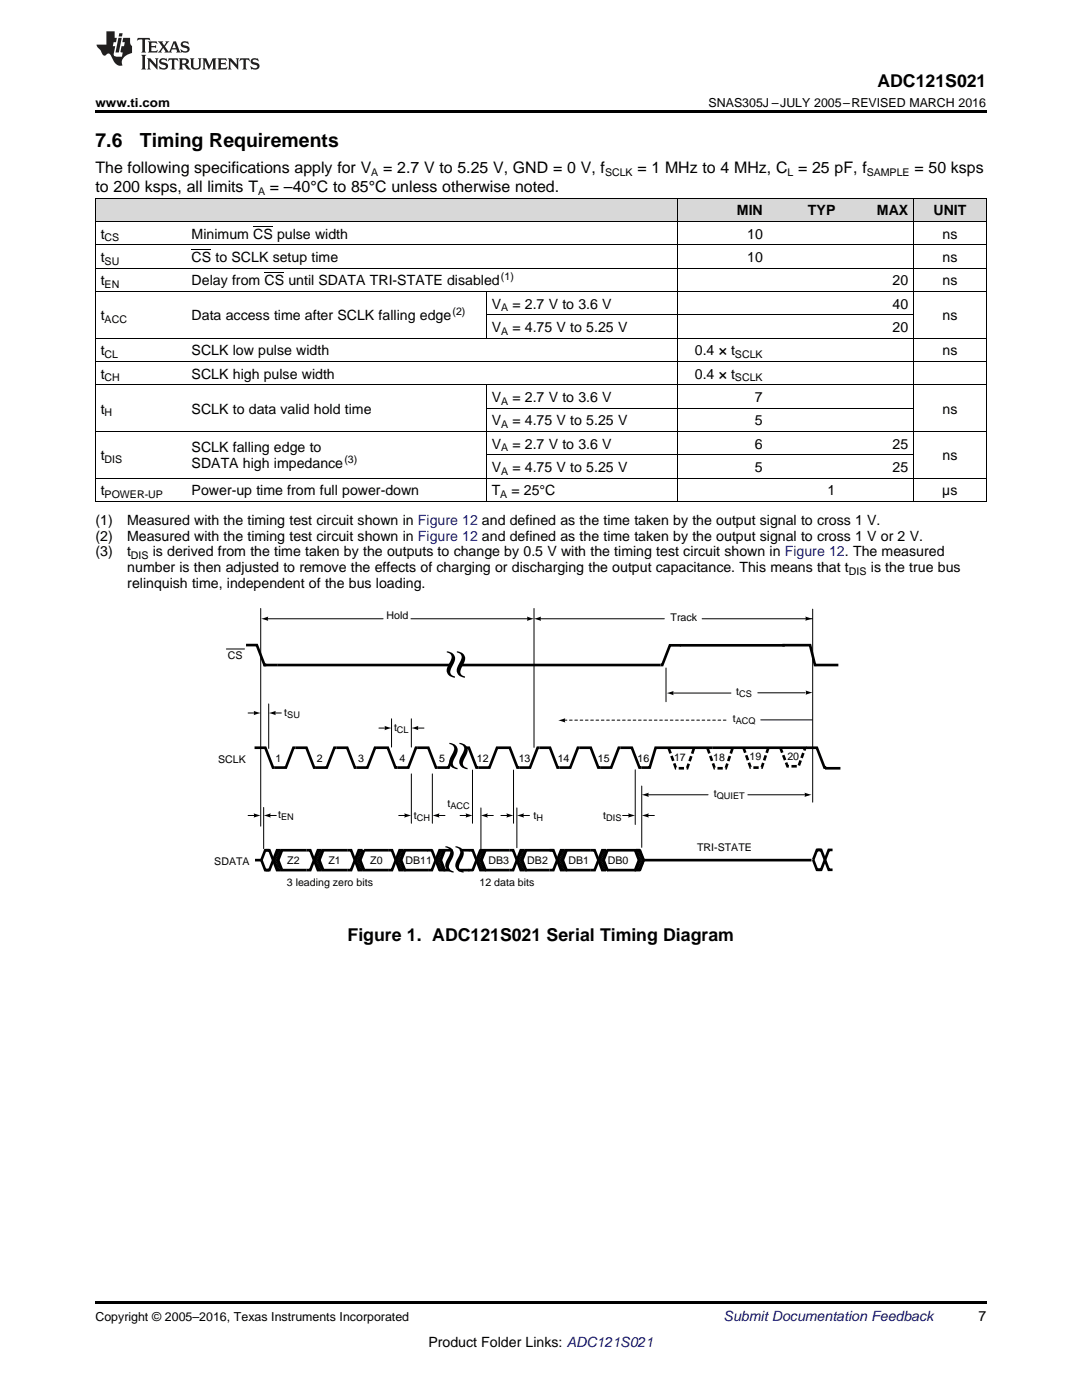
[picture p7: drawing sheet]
<svg xmlns="http://www.w3.org/2000/svg" width="216mm" height="279mm" viewBox="0 0 216 279" stroke-linecap="round" stroke-linejoin="round" font-family="sans-serif">
<g fill="#d8d8d8">
<path d="M19 39.6h18.2v4.6h-18.2z"/>
<path d="M37.2 39.6h59.8v4.6h-59.8z"/>
<path d="M97 39.6h38.1v4.6h-38.1z"/>
<path d="M135.1 39.6h18.2v4.6h-18.2z"/>
<path d="M153.3 39.6h14.5v4.6h-14.5z"/>
<path d="M167.8 39.6h14.5v4.6h-14.5z"/>
<path d="M182.3 39.6h14.5v4.6h-14.5z"/>
</g>
<path d="M19 259.7h177.8v.5h-177.8z" fill="#000"/>
<g fill="none" stroke="#000" stroke-width=".53">
<path d="M52.6 132.7h37.3M135.8 128.8h-2.1l-1.5 3.9h-40.3M156.1 128.8h5.5l1 3.9h.3M162.8 132.7h4.5M50.8 149.2h2.2l1.5 4h2.5l1.6-4h2.6l1.5 4h2.5l1.5-4h2.6l1.5 4h2.5l1.5-4h2.6l1.5 4h2.6l1.5-4h2.5l1.5 4h2.5l.6-1.6M91.4 149.2h2.2l1.5 4h2.6l1.5-4h2.5l1.5 4h2.6l1.5-4h2.4l1.6 4h2.5l1.5-4h2.6l1.5 4h2.6l1.5-4h2.6l1.5 4h2l1.2-4h11.4M50.9 171.7h1.3M52.2 171.7l.7 1.9h.8M53 169.7h.8l1.5 3.9h6.6l1.5-3.9h6.7l1.5 3.9h6.6l1.5-3.9h6.5l1.5 3.9h2M53.7 169.7h-.8l-.7 2M56.3 169.7l-.8 2 .8 1.9M64.5 169.7l-.8 2 .8 1.9"/>
<path d="M72.3 169.7h-.7l-1.5 3.9h-6.7l-1.5-3.9h-6.6l-1.5 3.9h-.8M88.7 169.7l-.7 2 .7 1.9M90.1 169.7h-2.4l-1.5 3.9h-6.5l-1.5-3.9h-5.6l-.7 2 .7 1.9M91.6 173.6h2.7l1.5-3.9h6.6l1.5 3.9h6.5l1.5-3.9h6.8l1.5 3.9h.7M92 169.7h2.3l1.5 3.9h6.6l1.5-3.9h6.5M105 169.7l-.8 2 .8 1.9M109.7 169.7h.7l1.5 3.9h6.8l1.5-3.9h.7M113.1 169.7l-.8 2 .8 1.9M121.2 169.7h6.5M121.2 169.7l-.8 2 .8 1.9M126.7 169.7l.8 2-.8 1.9M126.9 169.7h.8l.7 2-.7 1.9h-6.5"/>
<path d="M128.4 171.7h33.5"/>
</g>
<g fill="none" stroke="#000" stroke-width=".2">
<path d="M45.2 129.5h3.6M52 121.4v43.5M53.2 123.5h23.2M82 123.5h23.4M106.6 121.4v27.8M107.7 123.5h24.9M132.9 133.3v6.7M134.1 138.3h11.8M140.1 123.5h22M151.2 138.3h9.5M162.2 121.6v38.5M49.5 142.3h1.4"/>
<path d="M53.6 140.5v8.9M54.7 142.3h1.4M75.6 145.3h1.4M78.1 143.5v5.6M82.1 143.5v5.6M82.1 154.4v9.9M83.2 145.3h1.4M86.3 154.4v9.9M94.3 153.7v10.6M102.5 153.7v10.6M126.8 153.6v10.9M128.1 156.9v12.2"/>
<path d="M129.2 158.6h12.1M149.2 158.6h12.1M49.5 162.7h1.4M52.6 161.1v8.3M53.7 162.7h1.4M54.6 171.5l1.6 1.8M54.7 171.2l1.2 1.4-.7 .9M54.8 171l.9 1.1M54.8 172.4l1.1 1.2M54.9 170.8l.7 .8M54.9 170.5l.8 .8M55 170.3l.8 .8"/>
<path d="M55.1 170.1l.8 .8M55.2 169.8l.7 .8M55.3 173.6h.1M55.4 169.7l.6 .7M55.5 169.7l-.4 .5M55.6 171.7l-.8 .8M55.6 171.9l-.7 .9M55.7 169.7l.4 .5M55.7 172.2l-.7 .8 .6 .6M55.7 171.1l-1 1.2M55.8 172.4l-.7 .8M55.8 169.7l-1 1.1"/>
<path d="M56 170.5l-1.3 1.5M56 169.7l.2 .2-1.6 1.9 1.6 1.8M56 172.9l-.7 .7M56.1 173.1l-.5 .5M56.1 169.7l-1.5 1.7M56.2 173.4l-.3 .2M56.3 173.6h-.1M62.7 171.5l1.6 1.8M62.8 171.2l1.3 1.4-.7 .9M62.9 171l1 1.1M62.9 172.4l1.1 1.2M63 170.8l.7 .8"/>
<path d="M63.1 170.5l.7 .8M63.2 173l.5 .6M63.2 170.3l.7 .8M63.3 170.1l.7 .8M63.4 169.8l.7 .8M63.4 173.6h.1M63.6 169.7l.6 .7M63.7 169.7l-.5 .5M63.7 171.7l-.7 .8M63.8 171.9l-.7 .9M63.9 169.7l.4 .5M63.9 172.2l-.7 .8"/>
<path d="M63.9 171.1l-1 1.2M64 172.4l-.7 .8M64 169.7l-1 1.1M64.1 170.5l-1.3 1.5M64.2 169.7l.2 .2-1.7 1.9 1.6 1.8M64.2 172.9l-.7 .7M64.3 173.1l-.5 .5M64.3 169.7l-1.5 1.7M64.3 173.4l-.2 .2M64.4 173.6h.1M64.4 169.7h.1M70.9 171.5l1.6 1.8"/>
<path d="M71 171.2l1.2 1.4-.7 .9M71.1 171l.9 1.1M71.1 172.4l1.1 1.2M71.2 170.8l.7 .8M71.3 170.5l.7 .8M71.3 170.3l.8 .8M71.4 170.1l.8 .8M71.5 169.8l.7 .8M71.6 173.6h.1M71.7 169.7l.6 .7M71.8 169.7l-.4 .5M71.9 171.7l-.8 .8"/>
<path d="M71.9 171.9l-.7 .9M72 169.7l.4 .5M72 172.2l-.7 .8 .6 .6M72 171.1l-.9 1.2M72.1 169.7l-1 1.1M72.1 172.4l-.7 .8M72.3 170.5l-1.3 1.5M72.3 169.7l.2 .2-1.6 1.9 1.6 1.8M72.3 172.9l-.7 .7M72.4 173.1l-.5 .5M72.4 169.7l-1.5 1.7M72.5 173.4l-.3 .2"/>
<path d="M72.6 173.6h-.1M72.6 169.7h.1M79 171.5l1.6 1.8M79.1 171.2l1.3 1.4-.7 .9M79.2 171l1 1.1M79.3 172.4l1.1 1.2M79.3 170.8l.7 .8M79.4 170.5l.7 .8M79.5 170.3l.7 .8M79.6 162.7h1.4M79.6 170.1l.7 .8M79.7 169.8l.7 .8"/>
<path d="M79.7 173.6h.1M79.9 169.7l.6 .7M80 169.7l-.5 .5M80 171.7l-.7 .8M80.1 171.9l-.7 .9M80.2 169.7l.4 .5M80.2 172.2l-.7 .8 .5 .6M80.2 171.1l-1 1.2M80.3 172.4l-.7 .8M80.3 169.7l-1 1.1M80.4 170.5l-1.3 1.5M80.5 169.7l.2 .2-1.7 1.9 1.7 1.8-.8-1.9 .8-2"/>
<path d="M80.5 172.9l-.7 .7M80.6 173.1l-.5 .5M80.6 169.7l-1.5 1.7M80.7 173.4l-.3 .2M80.7 173.6h.1M87 171.5l1.6 1.8M87.1 171.2l1.2 1.4-.7 .9M87.2 171l.9 1.1M87.2 172.4l1.1 1.2M87.3 170.8l.7 .8M87.4 170.5l.7 .8M87.4 162.7h1.4"/>
<path d="M87.5 170.3l.7 .8M87.6 170.1l.7 .8M87.6 169.8l.8 .8M87.7 173.6h.1M87.8 169.7l.7 .7M88 169.7l-.5 .5M88 171.7l-.7 .8M88.1 171.9l-.7 .9M88.1 169.7l.5 .5M88.2 172.2l-.7 .8 .6 .6 .4-.5M88.2 171.1l-1 1.2M88.3 172.4l-.8 .8"/>
<path d="M88.3 169.7l-1 1.1M88.4 170.5l-1.3 1.5M88.4 169.7l.2 .2-1.6 1.9 1.7 1.8M88.4 172.9l-.6 .7M88.6 169.7l-1.6 1.7M88.6 173.4l-.2 .2M91.8 162.7h1.4M95.2 171.5l1.5 1.8M95.3 171.2l1.2 1.4-.7 .9M95.3 171l1 1.1M95.4 172.4l1.1 1.2M95.4 170.8l.7 .8"/>
<path d="M95.5 170.5l.7 .8M95.6 170.3l.7 .8M95.7 170.1l.7 .8M95.8 169.8l.7 .8M95.8 173.6h.1M96 161.2v8.5M96 169.7l.6 .7M96.1 169.7l-.5 .5M96.1 171.7l-.7 .8M96.2 171.9l-.7 .9M96.3 169.7l.4 .5M96.3 172.2l-.7 .8 .6 .6"/>
<path d="M96.3 171.1l-1 1.2M96.4 172.4l-.7 .8M96.4 169.7l-1 1.1M96.5 170.5l-1.3 1.5M96.6 169.7l.2 .2-1.7 1.9 1.7 1.8-.8-1.9 .8-2M96.6 172.9l-.7 .7M96.7 173.1l-.5 .5M96.7 169.7l-1.5 1.7M96.8 173.4l-.3 .2M96.9 173.6h-.1M96.9 169.7h.1M97 162.7h1.4"/>
<path d="M99.9 162.7h1.4M103.1 161.2v8M103.2 171.5l1.6 1.8M103.3 171.2l1.3 1.4-.7 .9M103.4 171l.9 1.1M103.4 172.4l1.1 1.2M103.5 170.8l.7 .8M103.6 170.5l.7 .8M103.7 170.3l.7 .8M103.8 170.1l.7 .8M103.9 169.8l.7 .8M103.9 173.6h.1"/>
<path d="M104 169.7l.7 .7M104.2 169.7l-.5 .5M104.2 171.7l-.7 .8M104.3 162.7h1.4M104.3 171.9l-.7 .9M104.4 169.7l.4 .5M104.4 172.2l-.7 .8 .5 .6M104.4 171.1l-1 1.2M104.5 172.4l-.7 .8M104.5 169.7l-1 1.1M104.6 170.5l-1.3 1.5M104.6 169.7l.3 .2-1.7 1.9 1.6 1.8"/>
<path d="M104.7 172.9l-.7 .7M104.8 173.1l-.5 .5M104.8 169.7l-1.5 1.7M104.8 173.4l-.2 .2M104.9 173.6h.1M111.3 171.5l1.5 1.8M111.3 171.2l1.3 1.4-.7 .9M111.4 171l1 1.1M111.5 172.4l1.1 1.2 .3-.2M111.5 170.8l.8 .8M111.6 170.5l.7 .8M111.7 170.3l.7 .8"/>
<path d="M111.8 170.1l.7 .8M111.9 169.8l.7 .8M112.1 169.7l.6 .7M112.2 169.7l-.5 .5M112.2 171.7l-.7 .8M112.3 171.9l-.7 .9M112.4 169.7l.4 .5M112.4 172.2l-.7 .8 .6 .6M112.4 171.1l-1 1.2M112.5 172.4l-.7 .8M112.5 169.7l-1 1.1M112.6 170.5l-1.3 1.5"/>
<path d="M112.7 169.7l.2 .2-1.7 1.9 1.7 1.8M112.7 172.9l-.8 .7M112.8 173.1l-.5 .5M112.8 169.7l-1.5 1.7M112.9 173.6h.1M119.5 171.5l1.6 1.8M119.6 171.2l1.2 1.4-.7 .9M119.7 171l.9 1.1M119.7 172.4l1.1 1.2 .3-.2M119.8 170.8l.7 .8M119.8 170.5l.8 .8M119.9 170.3l.8 .8"/>
<path d="M120 170.1l.8 .8M120.1 169.8l.7 .8M120.3 169.7l.6 .7M120.4 169.7l-.4 .5M120.5 171.7l-.7 .8M120.6 171.9l-.8 .9M120.6 169.7l.4 .5M120.6 172.2l-.7 .8 .6 .6M120.7 171.1l-1 1.2M120.7 172.4l-.7 .8M120.7 169.7l-.9 1.1M120.9 170.5l-1.3 1.5"/>
<path d="M120.9 172.9l-.7 .7M120.9 169.7l.2 .2-1.6 1.9 1.6 1.8M121 173.1l-.5 .5M121 169.7l-1.5 1.7M121.2 173.6h-.1M124.2 162.7h1.4M126.8 173.6h.1M126.9 173.4l.2 .2M126.9 169.7l1.6 1.7M127.1 172.9l.6 .7M127.1 169.7l-.2 .2 1.6 1.9-1.6 1.8M127.1 170.5l1.3 1.5"/>
<path d="M127.2 172.4l.7 .8M127.2 169.7l1 1.1M127.3 171.1l1 1.2M127.3 172.2l.7 .8-.6 .6-.4-.5M127.4 169.7l-.5 .5M127.4 171.9l.7 .9M127.5 171.7l.7 .8M127.5 169.7l.5 .5M127.7 169.7l-.7 .7M127.8 173.6h.1M127.8 169.8l-.7 .8M127.9 170.1l-.7 .8"/>
<path d="M128 170.3l-.7 .8M128.1 170.5l-.7 .8M128.2 170.8l-.7 .8M128.3 172.4l-1.1 1.2M128.3 171l-.9 1.1M128.4 171.2l-1.3 1.4 .8 .9M128.5 171.5l-1.6 1.8M129.2 162.7h1.4"/>
</g>
<g fill="#000">
<path d="M52.1 123.5l1.4-.5v.9z" fill-rule="evenodd"/>
<path d="M105.1 123l1.5 .5-1.5 .4z" fill-rule="evenodd"/>
<path d="M106.6 123.5l1.4-.5-.1 .4 .1 .5z" fill-rule="evenodd"/>
<path d="M133 138.3l1.4-.4-.1 .4 .1 .5z" fill-rule="evenodd"/>
<path d="M160.7 123l1.4 .5-1.4 .4 .1-.4z" fill-rule="evenodd"/>
<path d="M160.7 137.8l1.5 .4-1.5 .5 .1-.5z" fill-rule="evenodd"/>
<path d="M50.6 141.9l1.4 .4-1.4 .4z" fill-rule="evenodd"/>
<path d="M53.6 142.3l1.4-.4v.8z" fill-rule="evenodd"/>
<path d="M76.7 144.9l1.4 .4-1.4 .4z" fill-rule="evenodd"/>
<path d="M82.1 145.3l1.4-.4v.8z" fill-rule="evenodd"/>
<path d="M128.1 158.6l1.4-.4-.1 .4 .1 .5z" fill-rule="evenodd"/>
<path d="M160.5 158.2l1.4 .4-1.4 .5 .1-.5z" fill-rule="evenodd"/>
<path d="M50.6 162.3l1.4 .4-1.4 .5z" fill-rule="evenodd"/>
<path d="M52.6 162.7l1.4-.4-.1 .4 .1 .5z" fill-rule="evenodd"/>
<path d="M80.7 162.3l1.4 .4-1.4 .5z" fill-rule="evenodd"/>
<path d="M86.3 162.7l1.4-.4v.9z" fill-rule="evenodd"/>
<path d="M92.9 162.3l1.4 .4-1.4 .5z" fill-rule="evenodd"/>
<path d="M95.9 162.7l1.4-.4v.9z" fill-rule="evenodd"/>
<path d="M101.1 162.3l1.4 .4-1.4 .5z" fill-rule="evenodd"/>
<path d="M103.1 162.7l1.4-.4v.9z" fill-rule="evenodd"/>
<path d="M125.3 162.3l1.5 .4-1.5 .5z" fill-rule="evenodd"/>
<path d="M128.1 162.7l1.4-.4-.1 .4 .1 .5z" fill-rule="evenodd"/>
</g>
<path d="M91.1 148h1.7v5.6h-1.7z" fill-rule="evenodd" fill="#fff"/>
<path d="M49.1 128.7h2.2l1.5 4h.3M135.7 128.8h20.9M142.2 149.2h18.7M160.8 149.2h2.2l1.5 4h.4M164.6 153.3h3.1M80.8 169.7l-.8 2 .8 1.9M96.8 169.7l-.7 2 .7 1.9M163.1 169.6h.7l1.6 4h.7M163.8 169.6h-.8l-.7 2 .7 2h.8M166.1 169.6h-.7l-1.6 4h-.7" fill="none" stroke="#000" stroke-width=".53"/>
<path d="M133.4 149.4l1.5 3.9h2.2l1.4-3.9M141.2 149.4l1.4 3.9h2.2l1.4-3.9M148.4 149.2l1.4 4h2.2l1.3-4M155.7 149.2l1.4 3.7h2.2l1.4-3.7" fill="none" stroke="#000" stroke-width=".53" stroke-dasharray="1.1 .5" stroke-linecap="butt"/>
<path d="M112.6 143.7h32.5" fill="none" stroke="#000" stroke-width=".2" stroke-dasharray=".5 .5"/>
<g fill="none" stroke="#000" stroke-width=".2">
<path d="M19 39.5h177.8M19.1 39.5v60.6M135.1 39.5v60.6M182.3 39.5v60.6M196.8 39.5v60.6M19 58.2h177.8M19 53.5h177.8M19 48.8h177.8M19 44.2h177.8M97 58.2v9.3M19 76.8h177.8M19 72.1h177.8"/>
<path d="M19 67.5h177.8M97 76.8v23.3M97 62.8h85.3M19 95.4h177.8M19 86.1h177.8M97 90.8h85.3M97 81.4h85.3M19 100.1h177.8M151.8 143.7h10.3"/>
</g>
<path d="M111.4 143.8l1.4-.5-.1 .5 .1 .4z" fill-rule="evenodd" fill="#000"/>
<path d="M19 22h177.8v.5h-177.8zM19 100.1h.2zM96.9 100.1h.1zM135 100.1h.1zM153.2 100.1h.1zM167.7 100.1h.1zM182.2 100.1h.1zM196.7 100.1h.1z" fill="#000"/>
<g fill="#231f20">
<path d="M27.5 7.6l-.1 .5 .4-.2h.6v.1v2.1l-.2 .4h1l-.3-.4v-2.1l.1-.1h.5l.5 .2-.2-.5zM29.5 8.3l.2 .3v1.5l-.2 .4h1.8l.2-.6a1.04 1.04 0 0 1-1.3 .2v-.7h.6l.3 .2v-.6l-.3 .2h-.6v-.6l.8-.1 .4 .3-.2-.5zM31.5 8.3l.9 1.1-.9 1.1h.8l-.2-.2 .5-.7 .4 .7-.2 .2h1.5l-.1-.2 .1-.4h.9l.1 .4-.2 .2h1l-.3-.3-.7-1.9h-.5l-.9 2-.8-1 .9-1h-.8l.1 .3-.3 .5-.4-.6 .2-.2zM34.7 8.6l.4 1h-.7zM36.3 8.4a.63 .63 0 0 0-.2 .7 .63 .63 0 0 0 .6 .4l.6 .2 .1 .2a.75 .75 0 0 1-.7 .4 .75 .75 0 0 1-.6-.5l.1 .7 .1-.1a1.11 1.11 0 0 0 1.5-.6 1.13 1.13 0 0 0-1.2-.8l-.1-.4a1.04 1.04 0 0 1 1.2 .2l-.2-.5-.1 .1-.5-.2zM28.2 10.9l.2 .4v2.2l-.2 .4h1l-.3-.4v-2.2l.3-.4zM29.3 11.6l.3 .4v1.5l-.3 .4h.8l-.2-.4v-1.3l1.5 1.7v-1.9l.2-.4h-.7l.2 .4v.9l-1.1-1.3zM32 11.8a.62 .62 0 0 0-.2 .7 .62 .62 0 0 0 .6 .4l.6 .1 .1 .3a.76 .76 0 0 1-.7 .3 .76 .76 0 0 1-.6-.4l.1 .7 .1-.1a1.11 1.11 0 0 0 1.5-.6 1.13 1.13 0 0 0-1.2-.8l-.1-.4a1.04 1.04 0 0 1 1.2 .2l-.2-.6-.1 .1-.5-.1zM33.7 11.6l-.2 .6a.61 .61 0 0 1 .8-.3v1.6l-.2 .4h.9l-.2-.4v-1.6a.63 .63 0 0 1 .8 .3l-.2-.6zM35.6 11.6l.3 .4v1.5l-.3 .4h1l-.2-.2v-.8l.5 .2a.76 .76 0 0 0 1.2 .7l-1-1a.58 .58 0 0 0 .6-.5 .58 .58 0 0 0-.5-.6zM36.4 11.9h.1a.45 .45 0 0 1 .5 .1 .45 .45 0 0 1 .1 .5l-.7 .2zM37.9 11.6l.2 .2a2.17 2.17 0 0 0 .3 1.9 .99 .99 0 0 0 1.6-.6v-1.1l.2-.4h-.7l.2 .2a1.92 1.92 0 0 1-.2 1.8 .6 .6 0 0 1-.9-.5v-1.1l.2-.4zM40.4 11.6l.2 .4v1.5l-.2 .4h.7l-.2-.4v-1.4l.8 1.8 .8-1.8v1.4l-.2 .4h.9l-.2-.4v-1.5l.2-.4h-.8l-.6 1.5-.6-1.5zM43.4 11.6l.2 .4v1.5l-.2 .4h1.8l.2-.6a1.04 1.04 0 0 1-1.3 .1v-.6h.5l.4 .2v-.6l-.4 .2h-.5v-.7h.8l.3 .3-.1-.6zM45.5 11.6l.2 .4v1.5l-.2 .4h.7l-.2-.4v-1.3l1.5 1.7v-1.9l.2-.4h-.7l.2 .4v.9l-1.1-1.3zM47.9 11.6l-.1 .6a.61 .61 0 0 1 .8-.3v1.6l-.3 .4h1l-.3-.4 .1-1.6a.63 .63 0 0 1 .7 .3l-.1-.6zM50.2 11.8a.62 .62 0 0 0-.2 .7 .62 .62 0 0 0 .6 .4l.6 .1 .2 .3a.76 .76 0 0 1-.8 .3 .76 .76 0 0 1-.6-.4l.1 .7 .2-.1a1.11 1.11 0 0 0 1.5-.6 1.13 1.13 0 0 0-1.3-.8l-.1-.4a1.04 1.04 0 0 1 1.2 .2l-.1-.6-.2 .1-.5-.1z"/>
<path d="M21.2 6.3v2.6h-1.9l.1 .4 .7 .9a.91 .91 0 0 0 1 .8 .56 .56 0 0 1 .5-.3 .56 .56 0 0 1 .5 .3l.4 .8a1.53 1.53 0 0 0 1.9 1.2 1.54 1.54 0 0 1 1-2.1l.9-.3v-1.4a1.52 1.52 0 0 1-.3-1.6h-1.4l-.2 .8h.5l-.2 .8h-.4l-.2 1v.2l.4 .1-.2 .8a1.93 1.93 0 0 1-1.6-.3l.3-1.8h-.5l.2-.8h.4l.2-.8h-.4v-1.3zM23.6 7.6l-.6 2.9h.7l.6-2.9zM23.8 6.6l-.1 .7h.6l.2-.7z"/>
</g>
<path d="M38.2 49.8h4M50.5 45.1h3.9M52.8 54.5h3.9" fill="none" stroke="#000" stroke-width=".2"/>
<g font-size="10.6">
<text x="88.3" y="129.7" transform="rotate(90 88.3 129.7)">|</text>
<text x="88.8" y="148" transform="rotate(90 88.8 148)">|</text>
<text x="88" y="168.6" transform="rotate(90 88 168.6)">|</text>
</g>
<g font-size="3.9">
<text x="19" y="29.3">7.6</text>
<text x="27.9" y="29.3">Timing Requirements</text>
</g>
<g font-size="3.5">
<text x="175.1" y="17.3">ADC121S021</text>
<text x="69.4" y="187.8">Figure 1. ADC121S021 Serial Timing Diagram</text>
</g>
<g font-size="3.2">
<text x="19" y="34.4">The following specifications apply for V</text>
<text x="76.4" y="34.4">= 2.7 V to 5.25 V, GND = 0 V, f</text>
<text x="127.2" y="34.4">= 1 MHz to 4 MHz, C = 25 pF, f</text>
<text x="182.5" y="34.4">= 50 ksps</text>
<text x="19" y="38.3">to 200 ksps, all limits T</text>
<text x="53.9" y="38.3">= –40°C to 85°C unless otherwise noted.</text>
</g>
<g font-size="2.8">
<text x="20.1" y="47.6">t</text>
<text x="38.2" y="47.6">Minimum CS pulse width</text>
<text x="147" y="43">MIN</text>
<text x="149.1" y="47.6">10</text>
<text x="161.2" y="43">TYP</text>
<text x="175" y="43">MAX</text>
<text x="186.3" y="43">UNIT</text>
<text x="188.1" y="47.6">ns</text>
<text x="20.1" y="52.3">t</text>
<text x="38.2" y="52.3">CS to SCLK setup time</text>
<text x="149.1" y="52.3">10</text>
<text x="188.1" y="52.3">ns</text>
<text x="20.1" y="56.9">t</text>
<text x="38.2" y="56.9">Delay from CS until SDATA TRI-STATE disabled</text>
<text x="178.1" y="56.9">20</text>
<text x="188.1" y="56.9">ns</text>
<text x="20.1" y="63.9">t</text>
<text x="38.2" y="63.9">Data access time after SCLK falling edge</text>
<text x="98.1" y="61.6">V</text>
<text x="102.2" y="61.6">= 2.7 V to 3.6 V</text>
<text x="178.1" y="61.6">40</text>
<text x="188.1" y="63.9">ns</text>
<text x="20.1" y="70.9">t</text>
<text x="38.2" y="70.9">SCLK low pulse width</text>
<text x="98.1" y="66.3">V</text>
<text x="102.2" y="66.3">= 4.75 V to 5.25 V</text>
<text x="138.6" y="70.9">0.4 × t</text>
<text x="178.1" y="66.3">20</text>
<text x="188.1" y="70.9">ns</text>
<text x="20.1" y="75.6">t</text>
<text x="38.2" y="75.6">SCLK high pulse width</text>
<text x="138.6" y="75.6">0.4 × t</text>
<text x="20.1" y="82.5">t</text>
<text x="38.2" y="82.5">SCLK to data valid hold time</text>
<text x="98.1" y="80.2">V</text>
<text x="102.2" y="80.2">= 2.7 V to 3.6 V</text>
<text x="150.6" y="80.2">7</text>
<text x="188.1" y="82.5">ns</text>
<text x="98.1" y="84.9">V</text>
<text x="98.1" y="89.5">V</text>
<text x="102.2" y="84.9">= 4.75 V to 5.25 V</text>
<text x="102.2" y="89.5">= 2.7 V to 3.6 V</text>
<text x="150.6" y="84.9">5</text>
<text x="150.6" y="89.5">6</text>
<text x="178.1" y="89.5">25</text>
<text x="20.1" y="91.9">t</text>
<text x="38.2" y="90.3">SCLK falling edge to</text>
<text x="38.2" y="93.5">SDATA high impedance</text>
<text x="98.1" y="94.2">V</text>
<text x="102.2" y="94.2">= 4.75 V to 5.25 V</text>
<text x="150.6" y="94.2">5</text>
<text x="178.1" y="94.2">25</text>
<text x="188.1" y="91.9">ns</text>
<text x="20.1" y="98.8">t</text>
<text x="38.2" y="98.8">Power-up time from full power-down</text>
<text x="98.1" y="98.8">T</text>
<text x="102.1" y="98.8">= 25°C</text>
<text x="165.1" y="98.8">1</text>
<text x="188" y="98.8">µs</text>
<text x="19" y="104.7">(1)</text>
<text x="19" y="107.9">(2)</text>
<text x="25.4" y="104.7">Measured with the timing test circuit shown in Figure 12 and defined as the time taken by the output signal to cross 1 V.</text>
<text x="25.4" y="107.9">Measured with the timing test circuit shown in Figure 12 and defined as the time taken by the output signal to cross 1 V or 2 V.</text>
<text x="19" y="111.1">(3)</text>
<text x="25.4" y="111.1">t</text>
<text x="30.5" y="111.1">is derived from the time taken by the outputs to change by 0.5 V with the timing test circuit shown in Figure 12. The measured</text>
<text x="25.4" y="114.2">number is then adjusted to remove the effects of charging or discharging the output capacitance. This means that t</text>
<text x="25.4" y="117.4">relinquish time, independent of the bus loading.</text>
<text x="173.8" y="114.2">is the true bus</text>
<text x="195.3" y="263.6">7</text>
<text x="85.5" y="268.9">Product Folder Links: ADC121S021</text>
</g>
<text font-size="2.8" fill="#0000c8" x="144.4" y="263.6">Submit Documentation Feedback</text>
<g font-size="2.5">
<text x="19" y="21.4">www.ti.com</text>
<text x="141.4" y="21.4">SNAS305J –JULY 2005–REVISED MARCH 2016</text>
<text x="19" y="263.6">Copyright © 2005–2016, Texas Instruments Incorporated</text>
</g>
<g font-size="2.1">
<text x="74.1" y="35.1">A</text>
<text x="120.7" y="35.1">SCLK</text>
<text x="157.1" y="35.1">L</text>
<text x="172.9" y="35.1">SAMPLE</text>
<text x="51.5" y="38.9">A</text>
<text x="20.9" y="48.2">CS</text>
<text x="20.9" y="52.8">SU</text>
<text x="20.9" y="57.5">EN</text>
<text x="100" y="55.8">(1)</text>
<text x="20.9" y="64.5">ACC</text>
<text x="90.3" y="62.8">(2)</text>
<text x="100" y="62.2">A</text>
<text x="20.9" y="71.5">CL</text>
<text x="100" y="66.8">A</text>
<text x="146.6" y="71.5">SCLK</text>
<text x="20.9" y="76.1">CH</text>
<text x="146.6" y="76.1">SCLK</text>
<text x="20.9" y="83.1">H</text>
<text x="100" y="80.8">A</text>
<text x="100" y="85.4">A</text>
<text x="20.9" y="92.4">DIS</text>
<text x="68.7" y="92.3">(3)</text>
<text x="100" y="90.1">A</text>
<text x="100" y="94.8">A</text>
<text x="20.9" y="99.4">POWER-UP</text>
<text x="99.8" y="99.4">A</text>
<text x="26.1" y="111.6">DIS</text>
<text x="169.4" y="114.8">DIS</text>
<text x="77.1" y="123.5">Hold</text>
<text x="133.8" y="123.8">Track</text>
<text x="45.5" y="131.6">CS</text>
<text x="56.7" y="142.8">t</text>
<text x="146.9" y="138.7">t</text>
<text x="78.6" y="145.9">t</text>
<text x="146.2" y="144.1">t</text>
<text x="43.5" y="152.3">SCLK</text>
<text x="55" y="152">1</text>
<text x="63.2" y="152">2</text>
<text x="71.5" y="152">3</text>
<text x="79.7" y="152">4</text>
<text x="87.6" y="152">5</text>
<text x="95.2" y="152">12</text>
<text x="103.5" y="152">13</text>
<text x="111.3" y="152">14</text>
<text x="119.3" y="152">15</text>
<text x="127.2" y="152">16</text>
<text x="134.5" y="151.9">17</text>
<text x="142.3" y="151.9">18</text>
<text x="149.6" y="151.7">19</text>
<text x="157.1" y="151.6">20</text>
<text x="89.3" y="161">t</text>
<text x="142.4" y="159.1">t</text>
<text x="55.5" y="163.2">t</text>
<text x="82.6" y="163.4">t</text>
<text x="106.4" y="163.4">t</text>
<text x="120.4" y="163.4">t</text>
<text x="42.8" y="172.5">SDATA</text>
<text x="57.3" y="172.4">Z2</text>
<text x="65.5" y="172.4">Z1</text>
<text x="73.9" y="172.4">Z0</text>
<text x="80.9" y="172.4">DB11</text>
<text x="97.5" y="172.4">DB3</text>
<text x="105.2" y="172.4">DB2</text>
<text x="113.4" y="172.4">DB1</text>
<text x="121.3" y="172.4">DB0</text>
<text x="139.1" y="169.9">TRI-STATE</text>
<text x="57.2" y="176.8">3 leading zero bits</text>
<text x="95.7" y="176.9">12 data bits</text>
</g>
<g font-size="1.8">
<text x="57.3" y="143.2">SU</text>
<text x="147.5" y="139.1">CS</text>
<text x="79.2" y="146.3">CL</text>
<text x="146.8" y="144.5">ACQ</text>
<text x="89.9" y="161.4">ACC</text>
<text x="143" y="159.5">QUIET</text>
<text x="56.1" y="163.6">EN</text>
<text x="83.2" y="163.8">CH</text>
<text x="107" y="163.8">H</text>
<text x="121" y="163.8">DIS</text>
</g>
</svg>
